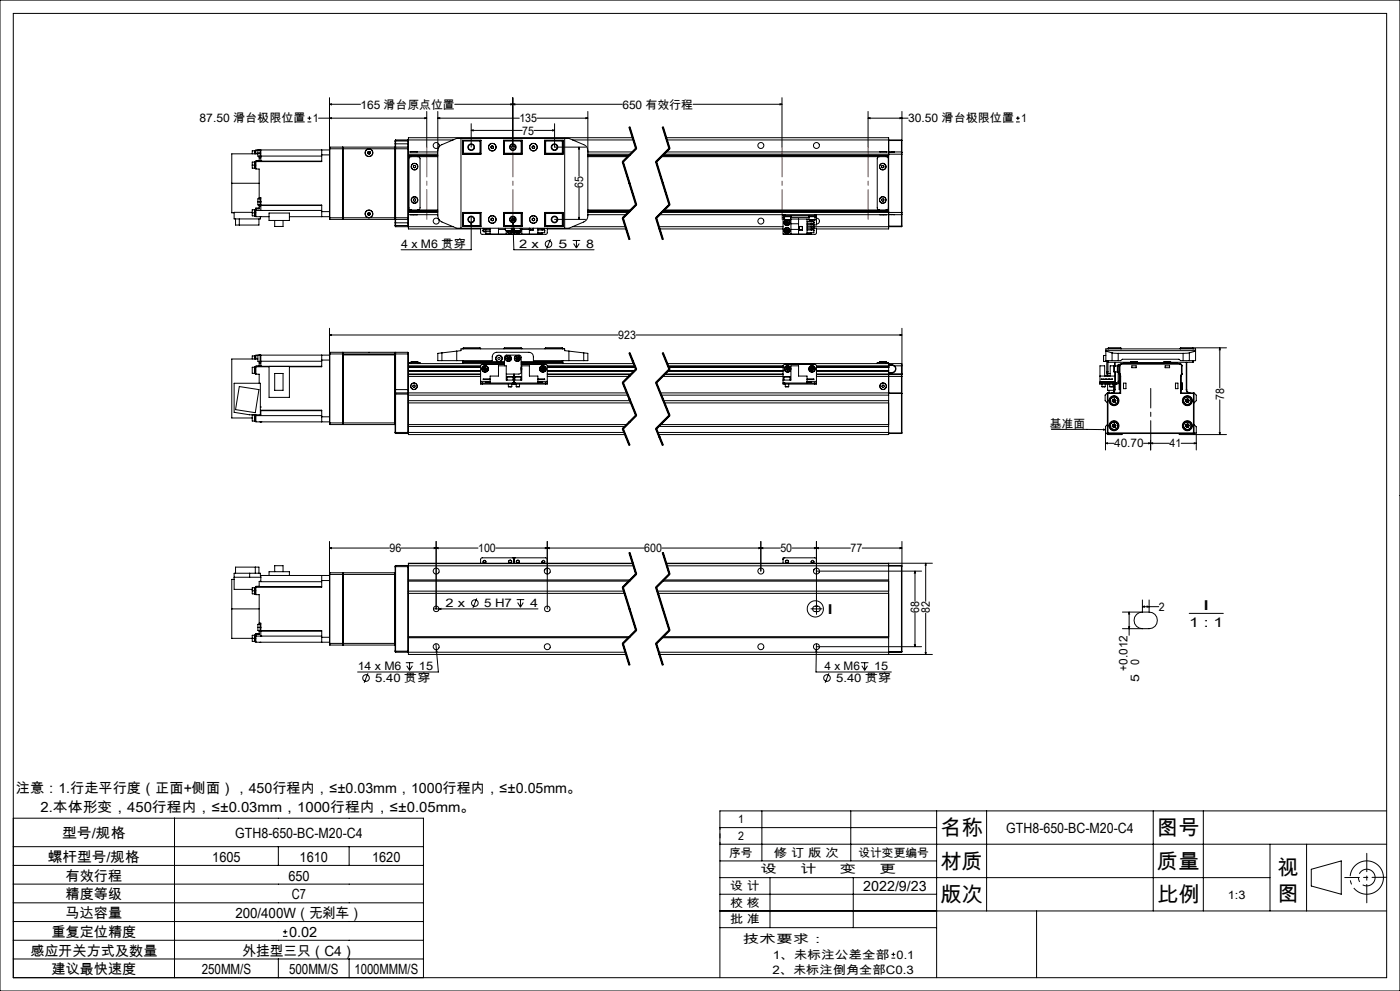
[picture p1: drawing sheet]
<svg xmlns="http://www.w3.org/2000/svg" width="420mm" height="297mm" viewBox="0 0 420 297" stroke-linecap="round" stroke-linejoin="round" font-family="sans-serif">
<g fill="none" stroke="#000" stroke-width=".3">
<path d="M0 0h420v297h-420zM4 4h412v289h-412zM92.3 36.5h1.1M92.3 35.4h1.1M92.8 34.9v1.1M95.6 35.4h32.4M98.8 31.3l.6-.2v.3zM98.8 35.4l.6-.1v.3zM98.8 29.3v36M98.8 31.3h9.4M127.4 35.3l.6 .1-.6 .2zM128 33.4v10.7"/>
<path d="M131.3 35.4l.6-.1v.3zM131.3 33.4v31.3l.4 1.1 .5 .5 4.8 2.1h33.7l5.1-2.3 .4-.7 .2-.7v-31.3M131.3 35.4h24.5M136.4 31.3h50.3M141.4 39.1l.6-.2v.3zM141.4 37.1v7M141.4 39.1h15.3M153.2 31.1l.6 .2-.6 .1zM153.8 31.3l.6-.2v.3zM153.8 29.3v14.8M160.2 39.1h6.2M161.1 35.4h15.3"/>
<path d="M165.8 38.9l.6 .2-.6 .1zM166.4 37.1v7h9.3M175.8 35.3l.6 .1-.6 .2zM188.7 38.1l2 6.5M188.8 38.1l2 6.4-4 4 4 12.8-4 4 2 6.5M189 38l1 3.2M198.7 38.1l2 6.5M198.8 38.1l2 6.4-4 4 4 12.8-4 4 2 6.5M199 38l2 6.4M207.9 31.3h26.7M234 31.1l.6 .2-.6 .1zM234.6 29.3v14.8"/>
<path d="M260.4 35.4l.6-.1v.3zM260.4 35.4h12M260.4 33.4v10.7M270 35.3l.6 .1-.6 .2zM270.6 33.4v12.3M304.8 36.5h1.1M304.8 35.4h1.1M305.4 34.9v1.1M69.5 54.9v8.9h.7M69.5 54.9h8.3M75.7 49.5v.9h.6M75.7 49.5h1.1"/>
<path d="M76.3 48.6h-.6v.9M76.3 45.1v1M76.6 48.5v2h.2M76.6 45.1v1M76.8 48.5h-.5v2h.3M76.8 45.1l-1.1 .1v.9M77.4 46.1h-7.9v8.8M77.4 45.9v.9h.6M77.4 45.9h.8M77.8 59.2h.4v1.3M77.8 59.2v.4M77.8 47.3v.9h-1"/>
<path d="M77.8 46.8v.5M77.8 44.9v.1M77.8 47.3h.4M78 59.6h-.6v.9M78 44.9v2h.2M78 45h-.6v.9M78.2 59.5h-.2v2h.2M78.2 48.3h.1M78.2 47.3v1M78.2 44.9v1.9M78.2 46.8v.5M78.2 46.8h18.3"/>
<path d="M96.5 46.4h2.3M96.5 44.9v1.5M96.5 46.4v2h-19.7M96.5 48.3h-19.7v2.4h1v8.5M98.8 44.9h-22v1.2M99 44.1v21.7M99 44.1l-.2 .5h23.7M99 44.1h3.8M102.8 44.1v21.7M102.8 44.1l.1 .1M102.9 44.2v.4M102.9 44.6v20.7"/>
<path d="M102.9 44.2h.1M102.9 44.6v-.5h15.6v.5M110.3 45.6l.1 .4M110.4 46l.4 .1M110.6 45.4l.4 .1M110.6 45.4l-.3 .2M111 45.5l.1 .4M111.1 45.9l-.3 .2M118.5 44.6v20.7M118.5 44.2h.1M118.5 44.3v.3M118.5 43.1v1.1"/>
<path d="M118.5 44.2v.1M118.5 42.3h4M118.5 43.1h4M118.7 44.1v21.7M118.7 41.9v2.2M118.7 44.1h3.6M118.7 41.9l-.2 1.2M118.7 41.9h3.6M118.7 44.1l-.2 .2M122.3 44.1v21.7M122.3 41.9v2.2M122.3 44.1l.2 .2"/>
<path d="M122.3 41.9l.2 .2M122.5 44.3v.3M122.5 44.6v20.7M122.5 47h8.8M122.5 46.6h8.8M122.5 45.5h8.8M122.5 41.9h13.4M122.5 46.2h8.8M123.2 45.5h.1M123.2 45.5h2M123.4 47l-.5 .1-.2 .4v14.9l.2 .4 .5 .1M124 49.7l.4-.1 .3 .2v.4l-.4 .1-.3-.2z"/>
<path d="M124.1 59.7l.4-.2 .2 .3-.1 .4-.4 .1-.2-.3zM125.3 47l.5 .1 .2 .4v14.9l-.2 .4-.5 .1M131.3 45.2l.4-1.1 .5-.6 4.8-2h33.7l4.8 2 .5 .6 .4 1.1M138.3 41.5v26.9M138.7 45.5h.2M138.7 42h5.6v4.2h-5.6zM138.9 42.3v3.9M138.9 42.3h5.1M139 42.1v4M139 42.1h5.3M139 46.1h5.3M139 42.1l-.1 .2"/>
<path d="M144 42.3l.2-.2v4l-.2-.2M144 45.9h-5.1l.1 .2M144 42.3v3.6M147.4 44.3l.3 .2M147.4 43.9v.4M147.7 43.7l.3 .2M147.7 43.7l-.3 .2M148 44.3l-.3 .2M148 43.9v.4M151.1 42h5.5v4.2h-5.5zM151.1 42.1h5.5M151.1 46.1h5.5"/>
<path d="M151.3 42.3v3.6M151.3 42.3l-.1-.2v4l.1-.2M151.3 45.9h5.1M151.3 42.3h5.1M156.4 42.3l.1-.2v4l-.1-.2M156.4 42.3v3.6M159.7 44.3l.3 .2M159.7 43.9v.4M160 43.7l.3 .2M160 43.7l-.3 .2M160.3 43.9l.1 .4M160.4 44.3l-.4 .2"/>
<path d="M163.4 42h5.5v4.2h-5.5zM163.4 42.1h5.3M163.4 46.1h5.3M163.7 42.3v3.6M163.7 42.3l-.2-.2v4l.2-.2M163.7 45.9h5.1l-.1 .2M163.7 42.3h5.1M168.7 42.1v4M168.7 42.1l.1 .2M168.8 42.3v3.9M168.8 45.5h.1M169.4 41.5v26.9"/>
<path d="M171.8 41.9h18.2M173.7 44.1l.1 .6h-.2zM173.7 44.1v8.7M173.7 56.3v9.5M176.4 47h12M176.4 46.6h12.3M176.4 45.5h13.4M176.4 46.2h12.7M176.4 46.6h12.4M186.7 48.6l4 12.8M187 48.4l4 12.9M189.8 41.3h-67.3v3"/>
<path d="M190 41.2l1 3.2zM190.7 44.4l-4 4M191 44.6l-4 4M196.7 48.6l4 12.8M197 48.4l4 12.9M198.4 47h68.2M198.7 46.6h67.9M198.8 46.6h67.8M199.1 46.2h71.3M199.8 41.3h66.8v4.9M199.8 45.5h67.8M200 41.9h70.4"/>
<path d="M200.7 44.4l-4 4M201 44.6l-4 4M263.8 47l-.5 .1-.1 .4v14.9l.1 .4 .5 .1M263.9 45.5h2M264.5 49.7l.4-.1 .3 .2-.1 .4-.3 .1-.3-.2zM264.6 59.7l.4-.1 .2 .3-.1 .4h-.4l-.3-.3zM265.8 47l.5 .1 .2 .4v14.9l-.2 .4-.5 .1M266.6 46.2v17.5M266.6 42.1h3.8M267.6 45.6h-1v.6M267.6 45.5h.7M267.6 45.5v.1"/>
<path d="M268.3 45.5l-.7 .1M268.3 45.5h2.1M270.4 46.2h.2M270.4 45.5v.7M270.4 45.5l.2 .2M270.4 41.9v.2M270.4 42.1v3.4M270.4 46.2v17.5M270.6 45.7v.5M270.6 46.2v17.5M70.7 65.6v1.8h7v-1.8M71.8 65.6v1.8"/>
<path d="M75.7 63.8v.9h.6M75.7 63.6h-5.5v2h7.9l.1-.7M75.7 63.8h1.1M76.3 62.9h-.6v.9M76.6 62.8v2M76.8 62.8h-.5v2h.5M76.8 63.1h19.7M77.4 60.5v.9h.6M77.4 60.5h.8M77.8 61.7v.9h-1M77.8 62.3h-1v2.6h3.9M77.8 61.4v.3"/>
<path d="M77.8 61.7h.4M78.2 60.5v1M78.2 61.5v.1M78.2 63.1h.1M78.2 61.7v1.4M78.2 60.5h.1M78.2 61.6v.1M78.2 61.5h18.3v1.9M78.2 61.6h18.3M80.7 63.8h6.1v2.3h-6.1zM82.4 66.1v1.8h2.5v-1.8M86.8 64.9h12"/>
<path d="M96.5 63.4v1.5M96.5 63.4h2.3M98.8 65.3l.2 .5M98.8 65.3h23.7M99 65.8h3.8M102.9 65.3v.4M102.9 65.7h.1M102.9 65.7l-.1 .1M102.9 65.3v.5h15.6v-.5M110.3 64.1l.2 .3M110.5 64.4h.3M110.5 63.7l.4 .1"/>
<path d="M110.5 63.7l-.2 .4M110.9 63.8l.2 .3M111.1 64.1l-.3 .3M118.5 65.7h.1M118.5 65.3v.3M118.5 65.7v1.1M118.5 65.6v.1M118.5 66.8l.2 1.1M118.5 67.5h4M118.5 65.6l.2 .2M118.5 66.8h4M118.7 65.8v2.1"/>
<path d="M118.7 65.8h3.6M118.7 67.9h3.6M122.3 65.8v2.1M122.5 65.3v.3M122.5 65.6v3h21.7M122.5 62.9h8.8M122.5 63.2h8.8M122.5 64.3h8.8M122.5 67.9h13.4M122.5 63.7h8.8M122.5 63.3h8.8M122.5 65.6l-.2 .2"/>
<path d="M122.5 67.8l-.2 .1M123.2 64.3v.1M125.2 64.3l-2 .1M138.7 64.3h.2M138.7 63.7h5.6v4.2h-5.6zM138.9 63.7v3.9M138.9 67.6h5.1M138.9 67.6l.1 .2M139 63.8v4M139 67.8h5.3M139 63.8h5.3M139 63.8l-.1 .1h5.1"/>
<path d="M141.4 66.6l.1 .6h-.3zM141.4 64.9v10h-21.1M144 63.9l.2-.1v4l-.2-.2M144 63.9v3.7M144.2 68.4v1.4l.4 .4h19.2l.4-.4v-1.4M145 68.9a.41 .41 0 0 1 .3-.3 .41 .41 0 0 1 .4 .3M145 68.4v.2h2M145 68.9v.5h2M145 68.9h2M145 69v.2M145.1 69.4h.5M145.8 68.6v.3"/>
<path d="M145.8 69.4v.7h1.2M147 68.4v1.8M147.4 66l.3 .1M147.4 65.6v.4M147.7 65.4l.3 .2M147.7 65.4l-.3 .2M148 66l-.3 .1M148 65.6v.4M149.5 68.4v1.8M149.5 68.8h2.1M151.1 63.7h5.5v4.2h-5.5zM151.1 67.8h5.5"/>
<path d="M151.1 63.8h5.5M151.3 63.9v3.7M151.3 67.8v.1M151.3 63.9l-.1-.1v4l.1-.2M151.3 63.9h5.1M151.3 67.6h5.1M151.6 69.1h.1M151.6 69.1h1.8M151.6 68.4v.7M151.9 69.1v1.1M152 67.8v.1M152.1 69.1a.9 .9 0 0 0 1.3 .8 .9 .9 0 0 0 .2-1.5 .88 .88 0 0 1-.2 1.4 .88 .88 0 0 1-1.2-.7"/>
<path d="M152.6 69.1v.3M152.6 69.4l.5 .2M152.6 69.4l.4-.3 .1 .5M153.1 69.1l.4 .1M153.4 69.1h-1.7M153.4 68.4v.7M153.4 68.9l.1 .3M153.5 65.9h.2zM153.5 69.2l-.4 .4M153.6 66.1l-.1-.1 .2 .2M153.7 65.6h.5M153.7 65.4v.5"/>
<path d="M153.8 64.9l.1 1.7M153.9 66.6l.2 .6h-.4zM153.9 66.6l.3 8.3h24M154 70.2h-.3M154.2 65.5v.5M154.2 68.4v1.8M154.3 69.1h.1M154.3 69.1h1.8M154.3 68.4v.7M154.4 70.2h.3M154.4 69.1l.2 .5M154.5 69.1l.2 .5"/>
<path d="M154.9 69.1v.3M154.9 69.4l.5 .2M155.3 69.1l-.4 .3M155.7 67.8v.1M155.8 69.1v.2M155.8 69.3l-.4 .3M155.8 69.3l-.4-.2v.5M156.1 69.1h.1M156.1 68.5a.91 .91 0 0 1-.2 1.3 .91 .91 0 0 1-1.3-.2M156.1 68.6a.88 .88 0 0 1-.3 1.2 .88 .88 0 0 1-1.1-.2M156.1 68.4v.7M156.4 63.9l.1-.1v4.1"/>
<path d="M156.4 63.9v3.7M156.4 67.8v.1M156.4 67.6l.1 .2M156.5 68.4v1.8M156.5 68.8h2.3M158.8 68.4v1.8M159 68.4l-.1 .5h1.1l-.1-.5M159.7 66l.3 .1M159.7 65.6v.4M160 65.4l.3 .2M160 65.4l-.3 .2M160.3 65.6l.1 .4"/>
<path d="M160.4 66l-.4 .1M161.4 68.4v1.8M161.4 68.9h2M162.6 68.6v.3a.41 .41 0 0 1 .4-.3 .41 .41 0 0 1 .4 .3M162.6 69.7v.4h-1.2M163.4 69v.2M163.4 63.7h5.5v4.2h-5.5zM163.4 68.4v.2h-2M163.4 68.9v.8h-2M163.4 67.8h5.3M163.4 63.8h5.3M163.7 63.9v3.7"/>
<path d="M163.7 63.9l-.2-.1v4l.2-.2M163.7 67.6h5.1M164.2 68.6h23.6M165.1 71.7l-1.1 2.8M166.4 65.8h9.3M168.7 63.8v4M168.7 63.8l.1 .1h-5.1M168.8 63.7v3.9M168.8 64.3h.1M168.8 67.6l-.1 .2M171.8 72.1h2.3M171.8 67.9h15.8"/>
<path d="M172.1 73l.8 1.3M172.9 72.1v2.2M173.6 65.2h.2l-.1 .6zM173.8 73l-.9 1.3M176.4 62.9h12.8M176.4 63.2h12.5M176.4 64.3h11.5M176.4 63.7h12.1M176.4 63.3h12.5M186.7 65.4l2 6.4M187 65.3l2 6.4M190.7 61.2l-4 4"/>
<path d="M191 61.5l-4 4M196.7 65.4l2 6.4M197 65.3l2 6.4M197.6 67.9h37.3M197.8 64.3h37.6M197.8 68.6h37.1M198.5 63.7h71.9M198.9 63.3h67.7M198.9 63.2h67.7M199.2 62.9h67.4M200.7 61.2l-4 4M201 61.5l-4 4"/>
<path d="M234.9 64.7h.5M234.9 64.7v.5M234.9 65.2v5h9.6l.4-.4v-1.4h-.7M234.9 64.3v.4M234.9 65.6h.5M234.9 65.2h.5M235.2 70.2h.2M235.3 64.7v.2h2v-.2M235.4 65.9h1.7M235.4 65.9h1.8M235.4 64.9v1M235.4 64.3v.4"/>
<path d="M235.4 64.3h9M235.4 64.7h9M235.6 66.8l.3 .4M235.7 68.9v.5M235.7 68.9l.4 .2M235.7 65.9l-.5 .9M235.7 69.4l.4 .2M235.8 66.3l-.2 .5M235.8 66.3l.3 .4M235.9 67.2h.5M236 68.6l-.3 .3M236 68.6l.5 .2"/>
<path d="M236 68.6l.1 .5M236.1 69.1l-.4 .3M236.1 69.1v.5M236.1 69.1l.4 .2M236.1 66.7l-.5 .1M236.1 66.7l-.2 .5M236.1 66.7l.3 .5M236.3 66.3h-.5M236.3 66.3l.3 .4M236.3 66.3l-.2 .4M236.4 65.9a.87 .87 0 0 1 .2 1.5 .87 .87 0 0 1-1.4-.6M236.5 65.9a.9 .9 0 0 1 .1 1.6 .9 .9 0 0 1-1.4-.7"/>
<path d="M236.5 68.8v.5M236.5 68.8l-.4 .3M236.5 69.3l-.4 .3M236.6 66.7l-.2 .5M236.6 66.7h-.5M237.1 65.9h.1M237.2 65.6h4.9v4.6M237.2 64.9v1M237.2 65.2h5.5M237.3 65.6v4.6M237.3 67.1h2.3M237.3 68.8h2.3"/>
<path d="M239.6 65.6v4.6M239.7 67.9h1v1h-1zM240.7 67.9v1M242.1 66.4h2.1v.5M242.1 67.2h2.1v.5h-2.1M242.1 68.1h2.1v.5h-2.1M242.1 68.9h2.1M242.1 66.9h2.1M242.1 65.7h.6M242.6 64.7v.2h2v-.2M242.7 65.9h1.8M242.7 64.9v1"/>
<path d="M243.3 68.6l.1 .3a.41 .41 0 0 1 .4-.3 .41 .41 0 0 1 .4 .3M243.3 65.9v.5M243.3 67.7v.4M243.3 69.7v.4h-1.2M243.3 67.9h27.1M243.6 66.4h.4M244.2 66.9l-.4 .3-.4-.3-.1 .3M244.2 66.6v.2M244.2 69v.2M244.2 68.9v.8h-2.1M244.2 66.7v.1M244.4 64.3h.5"/>
<path d="M244.4 64.7h.5M244.4 64.3v.4M244.5 65.9h.1M244.5 64.9v1M244.5 65.2h.4M244.9 65.4a.9 .9 0 0 1 .9 .9 .9 .9 0 0 1-.9 .9M244.9 64.7v.5M244.9 64.3v.4M244.9 65.2v2.2h-.7M244.9 64.3h22.7M263.9 64.3h2M266.6 63.7v4.9h-21.7"/>
<path d="M266.6 63.7v.6h1M266.6 67.8h3.8M267.6 64.3h.7M267.6 64.3h.1M268.3 64.3h2.1M270.4 63.7h.2M270.4 63.7v.6M270.4 67.8h.2M270.4 67.8v.1M270.4 64.3v3.5M270.6 63.7v.5M270.6 64.2l-.2 .1"/>
<path d="M270.6 67.8l-.2 .1M270.6 64.2v3.6M98.8 98.4v28.3M270.6 98.4v13.6M71.8 115.8l5.9 1-1.1 6.9-5.9-.9zM76.3 110.1h-.6v1.8h.6M76.3 106.7h-.6v.9M76.6 110v2M76.6 106.6v1M76.8 109.9h3.9M76.8 110h-.5v2h.5M76.8 106.6h-.5v1"/>
<path d="M77.4 107.6h-7.9v17.7h6.2M77.8 108.8v.9h-1M77.8 108.3v.5M77.8 106.4v.1M77.8 108.8h.4M78 106.4v2h.2M78 106.5h-.6v1.8h.6M78.2 109.8h.1M78.2 108.8v1M78.2 106.4v1.9M78.2 108.3v.5M78.2 108.3h18.3"/>
<path d="M80.7 109.8v9.3h6.1v-9.3M82.4 111.9h2.5v5.1h-2.5zM96.5 106.4v1.5M96.5 107.9v2h-9.7M96.5 109.8h-19.7v2.3h1v2.8M96.5 107.9h2.3M98.8 100.4l.6-.1v.2zM98.8 100.4h86.7M98.8 106.4h-22v1.2M99 105.6v21.6M99 105.6l-.2 .5h23.7M99 105.6h3.8"/>
<path d="M102.8 105.6v21.6M102.8 105.6l.1 .5M102.9 106.1v21.1M102.9 106.1v-.5h15.6v.5M102.9 106.3h15.6M118.5 106.1v11.8M118.5 117.9l.2 12M118.5 118.2h4M118.5 116.8h4M118.7 105.6v12.2M118.7 105.6l-.2 .5M118.7 117.8h3.6"/>
<path d="M118.7 105.6h3.6M118.7 117.8v12.1M118.7 117.8l-.2 .1M122.3 105.6v12.2M122.3 105.6l.2 .5M122.3 117.8v12.1M122.3 117.8l.2 .1M122.5 116.8v1M122.5 117.8v12.4h65M122.5 118.4h65.8M122.5 117.8h65.6M122.5 109h28.8"/>
<path d="M122.5 110h21.7M122.5 111.2h21.7M122.5 110.1h21.7M122.5 111.1h21.7M122.5 109.6h21.7M122.5 112.1h21.7M122.5 112.3h21.7M122.5 112.8h21.7M122.5 109.9h21.7M122.5 106.1v10.7M123.4 108.4h1.9M123.4 108.7h-.7v.3"/>
<path d="M123.4 108.7h1.9M123.4 108.4v.6M123.9 115.5l.4-.1 .3 .3-.1 .3-.4 .1-.3-.3zM125.3 108.7h.7v.3M125.3 108.4v.6M132.6 108.1h15.1v-1.2a1.39 1.39 0 0 1 1.3-1.3h9.7a1.33 1.33 0 0 1 1.3 1.3v1.2h15.1M132.6 105.8l-1.3 .1v2.2h1.3M132.6 105.8v2.3M137 105.2v2.9M137 105.2l1.3-.1v-.5h31.1v.5l1.3 .1M137 105.2l-4.4 .6M138.9 104.4h5.3"/>
<path d="M138.9 104.4v.2M138.9 108.1v.9M139 104.2h5l.2 .2M139 108.4l-.1 .2h12.4M139 104.2v.4M139 108.1v.3M139 108.4h12.3M139 104.2l-.1 .2M144.2 114.8v.3h.5M144.2 114.8h.5M144.2 114.3v.5M144.2 114.3h2.8"/>
<path d="M144.2 104.4v.2M144.7 114.8h9M144.7 115.1h9M144.7 114.8v.3M145 110.7l.4 .4M145.2 110.2l-.2 .5M145.2 110.2l.3 .4M145.5 110.6l-.1 .5M145.5 110.6l.4 .3M145.7 110.1l-.5 .1M145.7 110.1l.3 .4M145.7 110.1l-.2 .5"/>
<path d="M145.9 110.9l-.5 .2M146 110.5l-.1 .4M146 110.5l-1 .2M147 114.8v-2.1h2.5v-3.1h2.4v4.3h4.6v-4.3h2.3v3.1h2.6v2.1M147 114.4h-1.2v.2h1.2M147 113.6h-2l2 .1M151.2 104.4l.1-.2h5.1l.1 .2M151.2 104.4h5.3M151.2 104.4v.2M151.3 109.2l-7 .2-.1 4.9M151.3 109.6v-2.5l.5-.6 4-.1 .4 .3 .2 4.8-.2 .4-.5 .2h-3.8M152 107.5l.3 .4"/>
<path d="M152.1 113h1.8M152.1 113v.9M152.3 107h.5M152.3 107l-.3 .5M152.3 107l.2 .4M152.5 115.9h1M152.5 115.1v.8M152.5 107.4h.5M152.5 107.4l-.2 .5M152.5 107.4l.3 .4M152.5 107.4l-.5 .1M152.8 107l.2 .4"/>
<path d="M152.8 107l-.3 .4M152.8 107.8l-.5 .1M153 107.4l-.2 .4M153.5 115.1v.8M153.7 114.8h1M153.7 115.1h.5M153.7 114.8v.3M153.9 112.9l-1.8 .1M153.9 113h.1M153.9 113v.9M154.2 115.1h.5M154.2 112.1v3"/>
<path d="M154.4 113h.2M154.4 113v.9M154.7 112.9l-.3 .1M154.7 112.9h1.5M154.7 114.8h9M154.7 115.1h9M154.7 114.8v.3M154.7 107.5l.2 .4M154.9 115.9h1M154.9 115.1v.8M154.9 107h.5M154.9 107l-.2 .5"/>
<path d="M154.9 107l.6 .8M155.2 107.4l-.3 .5M155.2 107.4h.5M155.2 107.4l-.5 .1M155.4 107l.3 .4M155.4 107l-.2 .4M155.5 107.8l-.6 .1M155.7 107.4l-.2 .4M155.9 115.1v.8M156.2 113h.1M156.2 113v.9M156.4 110l.1 .5-.1 .6"/>
<path d="M156.4 109.2l7.6 .2 .2 4.9M156.4 110.2v.7M156.4 110.3v.5M156.4 109h33.7M156.4 108.4h12.3M156.5 104.4v.2M161.4 114.4h1.2v.2h-1.2M161.4 113.6h2l-2 .1M161.4 114.3h2.8M162.4 110.3l.1 .5M162.4 110.3l.4 .3M162.5 110.8l.4 .3"/>
<path d="M162.8 110.1l-.4 .2M162.8 110.1l.5 .2M162.8 110.1l.1 1M162.8 110.6l-.3 .2M162.8 110.6l.5 .2M163.3 110.3v.5M163.3 110.3l-.5 .3M163.3 110.8l-.4 .3M163.5 104.4h5.3M163.5 104.4v.2M163.7 114.8h.5M163.7 114.8v.3"/>
<path d="M164.2 114.8v.3h-.5M164.2 114.3v.5M164.2 110h26.3M164.2 111.2h26.2M164.2 110.1h26.4M164.2 111.1h26.3M164.2 109.6h26.2M164.2 112.1h25.2M164.2 112.3h25.1M164.2 112.8h24.5M164.2 109.9h26.3M164.2 111.2h26.1"/>
<path d="M168.7 104.2h-5l-.2 .2M168.7 108.4l.1 .2h-12.4M168.7 104.2v.4M168.7 108.1v.3M168.7 104.2l.1 .2M168.8 104.4v.2M168.8 108.1v.9M170.7 105.2v2.9M170.7 105.2l4.4 .6M175.1 105.8l1.3 .1v2.2h-1.3M175.1 105.8v2.3M186.7 114.7l4 9.9"/>
<path d="M187 114.6l4 9.8M188.7 105.8l2 4.9M188.8 105.8l2 4.9-4 4 4 9.8-4 4 2 4.9M189 105.7l1 2.5M190 108.2l1 2.4zM190.7 110.6l-4 4M190.8 100.4h79.8M191 110.8l-4 4M196.7 114.7l4 9.9M197 114.6l4 9.8M198.1 117.8h72.3M198.3 118.4h68.3"/>
<path d="M198.7 105.8l2 4.9M198.7 112.8h36.2M198.8 105.8l2 4.9-4 4 4 9.8-4 4 2 4.9M199 105.7l2 4.9M199.2 112.3h35.7M199.5 112.1h35.4M200.1 109h70.3M200.3 111.2h34.6M200.4 111.2h34.5M200.4 109.6h34.6M200.4 111.1h34.5M200.5 109.9h34.4"/>
<path d="M200.5 110h34.4M200.6 110.1h34.3M200.7 110.6l-4 4M201 110.8l-4 4M234.9 114.8h.5M234.9 113.9h2.4v-4.3h2.3v3.1h2.5v2.1M235.2 112.9h.1M235.2 113h.1M235.2 113v.9M235.2 112.9h.2M235.3 113h1.7M235.4 112.9l1.6 .1"/>
<path d="M235.4 114.8v.3M235.4 114.8h9M235.4 115.1h9M235.6 115.9h1M235.6 115.1v.8M235.8 110.8l.4 .3M235.9 110.3l-.1 .5M235.9 110.3l.4 .3M236.3 110.6l-.1 .5M236.3 110.6l.4 .2M236.3 110.1l-.4 .2M236.3 110.1l.4 .2"/>
<path d="M236.3 110.1v.5M236.6 115.1v.8M236.7 110.8l-.5 .3M236.7 110.3v.5M236.7 110.3l-.9 .5M237 113v.9M242.1 114.4h1.2v.2h-1.2M242.1 113.6h2.1l-2.1 .1M242.1 114.3h2.8M243.1 110.3l.1 .5M243.1 110.3l1 .5M243.2 110.8l.4 .3"/>
<path d="M243.6 110.1l-.5 .2M243.6 110.1l.4 .2M243.6 110.1v1M244 110.3l.1 .5M244 110.3l-.8 .5M244.1 110.8l-.5 .3M244.4 114.8h.5M244.4 114.8v.3M244.9 109.9l21.7 .1M244.9 111.2h21.7h-21.7M244.9 114.3v-4.7l-.3-.3-9.2-.1-.5 .5v5.4h.5M244.9 114.8v.3h-.5"/>
<path d="M244.9 114.3v.5M244.9 110h21.7M244.9 110.1h21.7M244.9 111.1h21.7M244.9 109.6h21.7M244.9 112.3h25.5M244.9 112.8h25.5M263.8 108.4h2M263.8 108.7h-.6v.3M263.8 108.4v.6M263.8 108.7h2M263.9 108.7h1.9"/>
<path d="M264.8 115.4h.3l.2 .4-.2 .3h-.4l-.2-.4zM265.8 108.7h.7v.3M265.8 108.4v.6M266.6 109.6v20.6h-69.1M266.6 110h.1M266.6 117.9h3.8M266.6 111.8h1M266.6 111.7h1M266.6 109.5h1M267.6 109.3h-1v-.3v.6M267.6 109.5l.7 .2M267.6 109.3l.7 .3"/>
<path d="M267.6 109.3v.2M267.6 111.7v.1M268.3 109.7a1.09 1.09 0 0 1 .3 1.2 1.09 1.09 0 0 1-1 .8M268.3 109.6a1.19 1.19 0 0 1 .4 1.4 1.19 1.19 0 0 1-1.1 .8M268.3 109.6h2.1M268.3 109.6v.1M270 100.3l.6 .1-.6 .1zM270.4 117.8v.1M270.4 109v.6M270.4 112h.2M270.4 112v.3M270.4 112.8h.2"/>
<path d="M270.4 112.3v.5M270.4 109.6v2.4M270.4 112.8v5M270.4 117.9v11.8M270.4 112l-25.5 .1M270.6 112.1l-.2 .2M270.6 112v.1M270.6 112.1v.7M270.6 112.8v16.9M330 112.7h4.5M330.1 114.4h4.3v.2h-4.3zM330.4 113.6l.8 .1z"/>
<path d="M330.4 114.8h-.5v.3h.5M330.4 114.8h4.6M330.4 115.1h1.4M330.4 114.8v.3M330.6 115.9h1M330.6 115.1v.8M331 108.3h.1M331.1 106.5l-.1 1.8M331.1 106.5v1.8M331.1 108.3h.9M331.1 106.5h.7M331.6 113.6l.5 .1z"/>
<path d="M331.6 115.1v.8M331.8 115.1h.9M331.8 114.8v.3M331.8 105.1h26.9M331.8 105.2l1.8 .6M332 111.4v.7h.4v-.7M332 111.4h.4M332 108.1v3.3M332.2 117.9l.1-.1 .1 .1M332.2 117.9h.2M332.2 117.9v11.8M332.3 115.1v1.9h1.8"/>
<path d="M332.3 112.1v.5M332.4 117.9h3.8M332.4 111.9h.7M332.4 104.4h4M332.4 104.4v.2M332.4 108.1v3.3M332.4 117.9v11.8M332.4 108.4l.1 .2M332.4 113.6l.5 .1zM332.5 104.2h3.7M332.5 108.6h6.7M332.5 104.2v.4"/>
<path d="M332.5 108.1v.5M332.5 104.2l-.1 .2M332.7 117v.8M332.7 115.1h2.3M332.7 114.8v.3M332.9 115.9h1M332.9 115.1v.8M333.3 113.6l.5 .1zM333.6 105.8l1.9 .1M333.6 108.1h1.9M333.6 108.1h-1.8v-3.5h26.9v3.5h-1.9M333.6 105.8v2.3"/>
<path d="M333.8 119.7l-.1 .5M333.8 119.7l.4 .4M333.9 115.1v.8M334.1 115.1v2.4M334.2 109.7h.1M334.2 111.4v.1M334.2 109.7v1.7M334.2 111.5h1M334.4 116.8a.96 .96 0 0 1-1 1M334.4 116.8h.1M334.4 119.6l.4 .4M334.4 119.6l-.6 .1"/>
<path d="M334.4 119.6l-.2 .5M334.4 108.6v1M334.4 115.1v1.7M334.5 109.6v.1M334.5 111.5v3.3M334.5 116.8l-.5 1M334.5 108.6v1.1M334.5 115.1v1.7M334.8 120l-.2 .5M334.8 120l-.6 .1M335 114.8v.3M335.2 109.7l-2.1-.1v3h-1.7v-3h-1.4v5.2"/>
<path d="M335.5 109.6h-.3v1.9h.3M335.5 114.3l-.5 .5M335.5 114.3h.3M335.5 108.1h.7l.5-.4h17l.5 .4h.7M335.5 109.7h.3M335.5 105.9v2.2M335.5 109.7v4.6M335.5 105.9h19.4M335.8 114.8v2M335.8 114.8h.1M335.8 112.1l.1 .2M335.8 114.3a.79 .79 0 0 1-.8 .8"/>
<path d="M335.8 109.6v-.4h-.3v.5M335.8 112l.1 .3M335.8 112h.2M335.8 109.6h.2M335.8 116.8h.2M335.8 114.8h.2M335.8 109.6v4.7M335.9 112.3l.1 .5M336 114.8h.1M336 112v.1M336 112.1l.2 .7M336 112.1l-.1 .2"/>
<path d="M336 114.8v2M336 109.6v2.4M336 116.7v.1M336 112.8h.2M336 117.8l.2 .1M336 117.8h-3.8l-.7 .6v1.7l.7 .7M336 112.8v5M336.2 104.2v.4M336.2 112.8v5.1M336.2 104.2l.2 .2M336.4 104.4v.2M336.5 109v.1"/>
<path d="M336.5 109.1l-.5 .5M336.5 109l-.5 .1-.2 .5M336.5 109h17.4M336.5 109.1h17.4M337 114.8h.8v1.7h-.8zM337.9 108.7h-.7v.3M337.9 108.7h14.6M337.9 108.7v.3M339.2 108.6l.1 .1M339.2 108.4h2M339.2 108.6h2M339.2 108.4v.3"/>
<path d="M339.5 109.6h1.4v.6h-1.4zM341.2 108.6v.1M341.2 108.4v.2M349.2 108.6l.1 .1M349.2 108.4h2M349.2 108.6h2M349.2 108.4v.2M349.5 109.6h1.4v.6h-1.4zM351.2 108.6v.1M351.2 108.6h6.7M351.2 108.4v.3M352.5 108.7h.7v.3"/>
<path d="M352.5 108.7v.3M352.6 114.8h.8v1.7h-.8zM353.9 109.1l.5 .5M353.9 109v.1M353.9 109l.6 .3 .1 .3M354 104.4h4M354 104.4v.2M354.2 112.8h.2M354.2 117.9h3.8M354.2 104.2v.4M354.2 112.8v5.1M354.2 104.2l-.2 .2"/>
<path d="M354.4 116.7v.1M354.4 117.8l-.2 .1M354.4 117.8h3.8l.7 .6v1.7l-.7 .7M354.4 112.8v5M354.4 112.1l.1 .2M354.4 112.1l-.2 .7M354.4 114.8h.1M354.4 112v.1M354.4 112h.2M354.4 109.6h.2M354.4 114.8v2M354.4 116.8h.2"/>
<path d="M354.4 114.8h.2M354.4 109.6v2.4M354.5 112.3l-.1 .5M354.6 114.8v2M354.6 112.1l-.1 .2M354.6 112l-.1 .3M354.6 109.6v2.5M354.9 108.1h1.9M354.9 105.9v2.2M355.8 119.7l-.2 .5M355.8 119.7l.8 .8M355.9 116.8l.2 .6 .3 .4"/>
<path d="M355.9 116.8h.1M355.9 108.6v8.2M356 116.8a1.02 1.02 0 0 0 1 1M356 108.6v8.2M356.4 119.6l.4 .4M356.4 119.6l-.6 .1M356.4 119.6l-.2 .5M356.8 120l-.2 .5M356.8 120l-.6 .1M356.8 105.8l-1.9 .1M356.8 105.8v2.3M357.9 108.1v.5"/>
<path d="M358 117.9h.2M358 117.9v-.1l.2 .1M358 104.4l-.1-.2v.4M358 104.4v.2M358 108.1l-.1 .5M358 117.9v11.8M358.2 117.9v11.8M358.7 105.2l-1.9 .6M365.9 104.2v12.1M365.9 119.8v10.4M365.9 104.2l.2 .6h-.3zM367.9 104.2h-13.7"/>
<path d="M75.7 125.3v.9h.6M75.7 124.4v.9M76.3 124.3v2h.5M76.6 124.3v2M76.8 124.6v1.8h22M76.8 124.3v.3M76.8 124.6h19.7M78 126.4h.1M78.1 124.3v-9.4h-7.9v8.7l4.7 .7h3.3v-1.4h18.3v2M78.1 121.8v.3M78.2 126.4h.1M78.2 123.1h18.3"/>
<path d="M96.5 124.9v1.5M96.5 124.9h2.3M98.8 126.7l.2 .5M98.8 126.7h19.7M99 127.2h3.8M102.9 127.2h.1M102.9 127.2h-.1M102.9 127.2v-20.9l15.6 .1-.1 20.8M102.9 127.2h15.5M118.5 129.5h4M118.5 127.2h-.1M118.7 129.9h3.6"/>
<path d="M122.5 129.7l-.2 .2M122.5 120.1h66.5M122.5 120.8h66.8M122.5 129.6h64.8M122.5 127.2h65.6M122.5 127.8h65M186.7 128.6l2 4.9M187 128.4l2 4.9M190.7 124.4l-4 4M191 124.6l-4 4M196.7 128.6l2 4.9M197 128.4l2 4.9"/>
<path d="M197.3 129.6h69.3M197.5 127.8h69.1M198.1 127.2h68.5M199 120.1h67.6M199.3 120.8h67.3M200.7 124.4l-4 4M201 124.6l-4 4M266.6 129.7h3.8M266.6 129.9h3.8M270.4 129.7v.2M270.4 129.7h.2M270.6 129.7l-.2 .2"/>
<path d="M315.4 128.7l16.2 .1M331 128.6l.6 .2-.6 .1zM331.6 132.9l.6-.2v.3zM331.6 132.9h2.6M331.6 129.6l.7 .6h4.3l.3-.3M332.2 129.7h.2M332.2 129.7l.2 .2M332.2 127.2l-.6 .6v7.1M332.4 129.7v.2M332.4 129.7h25.6M332.4 129.9h25.6M333.7 120.2l.3 .4"/>
<path d="M333.7 127.7l.3 .5M333.8 127.2l-.1 .5M333.8 127.2l.4 .4M334.2 120.1l.4 .4M334.2 120.1l-.5 .1M334.2 120.1l-.2 .5M334.2 127.6l.4 .4M334.2 127.6l-.5 .1M334.2 127.6l-.2 .6M334.4 127l.4 .5M334.4 127l-.6 .2M334.4 127l-.2 .6"/>
<path d="M334.6 120.5l-.6 .1M334.6 128l-.6 .2M334.8 127.5l-.2 .5M334.8 127.5l-.6 .1M343.1 132.9h7.7M344.6 132.7l.6 .2-.6 .1zM345.2 132.9l.6-.2v.3zM345.2 132v2.9M353.6 129.9l.3 .3h14M354.4 132.9h4.5M355.6 127.7l.4 .5M355.6 120.2l.4 .4"/>
<path d="M355.8 127.2l-.2 .5M355.8 127.2l.8 .8M356.2 120.1l-.2 .5M356.2 120.1l-.6 .1M356.4 127l.4 .5M356.4 127l-.6 .2M356.4 127l-.4 1.2M356.6 128l-.6 .2M356.6 120.5l-.6 .1M356.8 127.5l-.2 .5M356.8 127.5l-1.2 .2M358 129.7h.2"/>
<path d="M358 129.7v.2M358.2 129.7l-.2 .2M358.2 127.2l.7 .7v7M358.3 132.7l.6 .2-.6 .1zM358.9 129.6l-.7 .6M365.8 129.6h.3l-.2 .6zM70.2 173.6h-.7v8.9M70.2 173h8M70.7 171.8v-1.8h7v1.8M74.9 171.8v1.2M75.7 177.1v.9h.6M75.7 177.1h1.1"/>
<path d="M76.3 176.1h-.6v1M76.6 176.1h-.3v1.9h.5M76.6 170v1.8M76.8 176h-.2v2M76.8 176v2.2h1v8.6M78.2 174.3l-.4-.1v1.5h-1M78.2 172.5v1.8M78.2 174.3h18.3M80.7 172.5v-1.2h6.1v1.2M82.4 171.3v-1.8h2.5v1.8M96.5 175.8l-19.7 .2M96.5 172.5v1.5"/>
<path d="M96.5 174v2h-19.7M96.5 174h2.3M98.8 164.2l.6-.1v.3zM98.8 162.3v30.5M98.8 164.2h18M98.8 172.5h-20.7v-.7h-7.9v4.8h5.5M99 171.7v21.6M99 171.7l-.2 .5h19.7M99 171.7h3.8M102.8 171.7v21.6M102.8 171.7l.1 .1M102.9 171.8v21.4"/>
<path d="M102.9 171.8v.4M102.9 172.2v20.6M118.5 171.7h-15.6M118.5 171.8v21.4M118.5 169.9h4M118.7 169.5v26M118.7 169.5h3.6M120.4 164.2h23M122.3 169.5v26M122.3 169.5l.2 .1M122.5 177.8h64.9M122.5 173.8h66.6"/>
<path d="M122.5 174.2h66.2M122.5 169.6h67.5M122.5 168.9h67.3M122.5 177.2h64.6M130.2 164.1l.6 .1-.6 .2zM130.8 164.2l.6-.1v.3zM130.8 162.3v20.2M143 179.3l-1.1 2.9M145 168.2v.2l.7 .1M145.1 168h.5M145.8 168.2v.2M152.9 168.8a.5 .5 0 0 1-.3-.8 .5 .5 0 0 1 .8 0 .5 .5 0 0 1-.2 .8"/>
<path d="M154 167.2h.4M154.2 167.2v1.6M155 179.7h2.3M155.2 168.8a.5 .5 0 0 1-.2-.8 .5 .5 0 0 1 .8 0 .5 .5 0 0 1-.3 .8M156.1 179.7v2.3M162.6 168.2v.2l.8 .1v-.3M163.4 170.7v.1M163.4 170.6l-.1 .4M163.6 164.1l.6 .1-.6 .2zM164.2 164.2l.6-.1v.3zM164.2 162.3v20.2M164.2 167.7l-.4-.5h-9.2l-.4 .5-.4-.5h-9.2l-.4 .4v1.2"/>
<path d="M186.7 176.1l4 12.8M187 176l4 12.8M188.7 165.7l2 6.4M188.8 165.6l2 6.4-4 4 4 12.9-4 4 2 6.4M189 165.6l1 3.2M189.8 168.8h-67.3v27.3h65.3M190 168.8l1 3.2zM190.7 171.9l-4 4M191 172.2l-4 4M193.3 164.2h-44.6M196.7 176.1l4 12.8M197 176l4 12.8"/>
<path d="M197.2 177.2h69.4M197.4 177.8h69.2M198.6 164.2h35.5M198.7 165.7l2 6.4M198.7 174.2h67.9M198.8 165.6l2 6.4-4 4 4 12.9-4 4 2 6.4M199 165.6l2 6.4M199.1 173.8h67.5M199.8 168.9h66.8M200.1 169.6h66.5M200.7 171.9l-4 4M201 172.2l-4 4"/>
<path d="M227.6 164.1l.6 .1-.6 .2zM228.2 164.2l.6-.1v.3zM228.2 162.3v8.9M234.9 167.7l.4-.5h9.2l.4 .5M235.2 167.2h-.3v1.6M235.9 168.8a.5 .5 0 0 1-.2-.8 .5 .5 0 0 1 .8 0 .5 .5 0 0 1-.2 .8M243.3 168.2v.2l.9 .1v-.3M244.2 170.7v.1M244.2 170.6l-.1 .4M244.3 164.1l.6 .1-.6 .2zM244.9 171.2h31.6M244.9 164.2l.6-.1v.3z"/>
<path d="M244.9 162.3v18.5M255.1 164.2h-17.5M258.7 164.2h11.9M266.6 168.8v27.3M266.6 169.6h3.8M266.6 169.5h3.8M270 164.1l.6 .1-.6 .2zM270.4 169.5v.1M270.4 169.6v25.7M270.6 162.3v33M274.5 171.2v9M274.5 171.2l.1 .6h-.3z"/>
<path d="M277.7 168.8l.1 .6h-.2zM277.7 168.8v11.4M279.7 168.8h-79.9M342.7 179.8v3.6a2.49 2.49 0 0 0-2.5 2.5 2.49 2.49 0 0 0 2.5 2.5M344.7 179.8v3.6M69.5 182.5v8.8h7.3M69.5 182.5h8.3M76.3 190.4h-.6v1.8h.6M76.6 190.3v2M76.8 190.3h-.5v2h.5M76.8 190.6h19.7M77.4 188v.9h.6"/>
<path d="M77.4 188h.8M77.8 186.8h.4v1.2M77.8 186.8v.3M77.8 189.2v.9h-1M77.8 189.9h-1v2.6h19.7M77.8 188.9v.3M77.8 189.2h.4M78 187.1h-.6v.9M78 192.5h.2M78.2 188v1.1M78.2 187h-.2v2h18.5v2M78.2 190.6h.1"/>
<path d="M78.2 189.1v1.5M78.2 190.5v.2M78.2 189.1h18.3M96.5 191v1.5M96.5 192.5h2.3M96.5 191h2.3M98.8 192.8l.2 .5M98.8 192.8h19.7M99 193.3h3.8M102.9 192.8v.4M102.9 193.2l-.1 .1M102.9 193.2l15.6 .1"/>
<path d="M118.5 195.1h4M118.7 195.5h3.6M121.7 198.6h2.3M122 199.5l.9 1.4M122.5 195.5h65.1M122.5 191.1h66.1M122.5 190.8h66.4M122.5 195.3l-.2 .2M122.9 198.6v2.3M123.7 199.5l-.8 1.4M130 182.5h31.4M130.8 192.9l.1 1.8"/>
<path d="M130.9 194.7l.2 .6h-.3zM130.9 194.7l.6 6.7h-24.2M131.7 182.5l.6-.2v.3zM155.3 180.6l.8 1.4M157 180.6l-.9 1.4M186.7 192.9l2 6.5M187 192.8l2 6.5M190.7 188.8l-4 4M191 189l-4 4M196.7 192.9l2 6.5M197 192.8l2 6.5M197.6 195.5h72.8"/>
<path d="M198.6 191.1h68M198.9 190.8h67.7M200.7 188.8l-4 4M201 189l-4 4M244 181.9l.6-.3a1.18 1.18 0 0 1 1.4 .6 .81 .81 0 0 1-.7 1.1h-.7a.82 .82 0 0 1-.8-.5 .82 .82 0 0 1 .2-.9zM244.1 182.5h1.7M244.9 194.7l.1 .6h-.2zM244.9 194.7l-.1 6.7h22.6M244.9 181.6v1.7M244.9 193.8h31.6M244.9 192.9v1.8M258.3 198.6h2.2"/>
<path d="M258.6 199.5l.8 1.4M259.4 198.6v2.3M260.2 199.5l-.8 1.4M266.6 195.3h3.8M270.4 195.3v.2M270.4 195.3h.2M270.6 195.3l-.2 .2M274.3 193.2h.3l-.1 .6zM274.5 183.8v10M277.6 195.5h.2l-.1 .6zM277.7 183.8v12.3M279.7 196.1h-81.9"/>
<path d="M336.7 183.4h8M338.6 187.8h.3l-.2 .6zM338.7 183.4l.2 .6h-.3zM338.7 183.4v7M342.7 181.8l.6-.2v.4zM342.7 181.8h4.9M344.1 181.6l.6 .2-.6 .2zM344.7 183.4a2.49 2.49 0 0 1 2.5 2.5 2.49 2.49 0 0 1-2.5 2.5h-8M356.8 183.8h10.2M110.4 201.8l-1.1 2.8M248.7 201.8l-1.2 2.8M4 245.2h123v47.8"/>
<path d="M4 253.7h123M4 259.4h123M52.4 245.2v47.8M83.5 253.7v5.7M104.7 253.7v5.7M216 253h200M216 248h65M216 258h65M228.6 243v15M255.2 243v15M281 243v50M296 243v30"/>
<path d="M346 243v30M361 243v30M381 253v20M392 253v20M416 243h-200v50M4 265h123M4 270.6h123M4 276.2h123M84.9 279.3h1.3M85.5 278.6v1.3M216 278h65M216 273h200"/>
<path d="M216 263h165M216 268h65M231 263v15M256 263v15M311 273v20M393.4 260.5l9-2.5v10l-9-2.5zM4 281.8h123M4 287.4h123M83.5 287.4v5.6M84.9 280.6h1.3M104.7 287.4v5.6M267.4 287.2h1.2"/>
<path d="M267.4 286h1.2M268 285.5v1.1"/>
<circle cx="110.7" cy="45.8" r="1.12"/>
<circle cx="110.7" cy="45.8" r="1.17"/>
<circle cx="124.3" cy="49.9" r=".95"/>
<circle cx="124.3" cy="59.9" r="1"/>
<circle cx="124.4" cy="59.9" r=".95"/>
<circle cx="124.4" cy="49.9" r="1"/>
<circle cx="130.9" cy="43.6" r=".89"/>
<circle cx="141.4" cy="44.1" r="1.01"/>
<circle cx="141.4" cy="44.1" r=".83"/>
<circle cx="147.7" cy="44.1" r="1.12"/>
<circle cx="147.7" cy="44.1" r="1.16"/>
<circle cx="153.8" cy="44.1" r=".42"/>
<circle cx="153.8" cy="44.1" r=".84"/>
<circle cx="153.9" cy="44.1" r=".99"/>
<circle cx="160" cy="44.1" r="1.12"/>
<circle cx="160" cy="44.1" r="1.16"/>
<circle cx="166.3" cy="44.1" r="1"/>
<circle cx="166.4" cy="44.1" r=".82"/>
<circle cx="228.3" cy="43.6" r=".89"/>
<circle cx="244.9" cy="43.6" r=".9"/>
<circle cx="264.8" cy="49.9" r=".94"/>
<circle cx="264.8" cy="59.9" r=".99"/>
<circle cx="264.8" cy="59.9" r=".96"/>
<circle cx="264.8" cy="49.9" r="1"/>
<circle cx="110.7" cy="64.1" r="1.12"/>
<circle cx="110.7" cy="64.1" r="1.17"/>
<circle cx="130.9" cy="66.3" r=".9"/>
<circle cx="141.4" cy="65.8" r="1.01"/>
<circle cx="141.4" cy="65.8" r=".83"/>
<circle cx="147.7" cy="65.8" r="1.12"/>
<circle cx="147.7" cy="65.8" r="1.14"/>
<circle cx="153.8" cy="65.8" r=".42"/>
<circle cx="153.8" cy="65.8" r=".84"/>
<circle cx="153.9" cy="65.8" r=".99"/>
<circle cx="160" cy="65.8" r="1.12"/>
<circle cx="160" cy="65.8" r="1.14"/>
<circle cx="164.6" cy="73.1" r="1"/>
<circle cx="166.3" cy="65.8" r="1"/>
<circle cx="166.4" cy="65.8" r=".82"/>
<circle cx="228.3" cy="66.3" r=".9"/>
<circle cx="236.1" cy="69.1" r=".85"/>
<circle cx="236.1" cy="69.1" r=".9"/>
<circle cx="124.2" cy="115.8" r=".95"/>
<circle cx="124.2" cy="115.8" r="1.01"/>
<circle cx="145.5" cy="110.6" r=".89"/>
<circle cx="145.5" cy="110.5" r=".86"/>
<circle cx="145.5" cy="110.6" r="1.01"/>
<circle cx="149.7" cy="107.4" r=".91"/>
<circle cx="149.7" cy="107.4" r=".34"/>
<circle cx="149.7" cy="107.4" r="1"/>
<circle cx="152.5" cy="107.4" r=".9"/>
<circle cx="152.5" cy="107.4" r=".86"/>
<circle cx="155.2" cy="107.4" r=".9"/>
<circle cx="155.2" cy="107.4" r=".86"/>
<circle cx="162.8" cy="110.6" r="1"/>
<circle cx="162.8" cy="110.6" r=".87"/>
<circle cx="162.9" cy="110.5" r=".9"/>
<circle cx="236.3" cy="110.6" r="1"/>
<circle cx="236.3" cy="110.6" r=".86"/>
<circle cx="236.3" cy="110.6" r=".9"/>
<circle cx="243.6" cy="110.6" r="1"/>
<circle cx="243.6" cy="110.6" r=".87"/>
<circle cx="243.6" cy="110.5" r=".9"/>
<circle cx="264.9" cy="115.8" r="1"/>
<circle cx="264.9" cy="115.8" r=".95"/>
<circle cx="334.2" cy="120.1" r="1.49"/>
<circle cx="334.2" cy="120.1" r="1.32"/>
<circle cx="334.2" cy="127.6" r="1.5"/>
<circle cx="334.2" cy="120.1" r="1.14"/>
<circle cx="334.2" cy="127.6" r="1.14"/>
<circle cx="334.2" cy="127.6" r="1.33"/>
<circle cx="334.2" cy="120.1" r="1.17"/>
<circle cx="334.2" cy="127.6" r="1.17"/>
<circle cx="356.2" cy="120.1" r="1.33"/>
<circle cx="356.2" cy="127.6" r="1.17"/>
<circle cx="356.2" cy="120.1" r="1.13"/>
<circle cx="356.2" cy="127.6" r="1.13"/>
<circle cx="356.2" cy="127.6" r="1.34"/>
<circle cx="356.2" cy="120.1" r="1.49"/>
<circle cx="356.2" cy="127.6" r="1.5"/>
<circle cx="130.9" cy="171.1" r=".9"/>
<circle cx="145.3" cy="168.3" r=".43"/>
<circle cx="153" cy="168.3" r=".4"/>
<circle cx="155.4" cy="168.3" r=".41"/>
<circle cx="163" cy="168.3" r=".43"/>
<circle cx="164.2" cy="171.1" r=".91"/>
<circle cx="228.3" cy="171.1" r=".9"/>
<circle cx="236.1" cy="168.4" r=".41"/>
<circle cx="243.8" cy="168.3" r=".43"/>
<circle cx="244.9" cy="171.2" r=".91"/>
<circle cx="130.8" cy="182.5" r=".84"/>
<circle cx="130.9" cy="193.8" r=".89"/>
<circle cx="142.5" cy="180.7" r=".99"/>
<circle cx="164.2" cy="182.5" r=".84"/>
<circle cx="164.2" cy="193.8" r=".9"/>
<circle cx="228.3" cy="193.8" r=".89"/>
<circle cx="244.6" cy="182.5" r="2.42"/>
<circle cx="244.9" cy="193.8" r=".9"/>
<circle cx="109.8" cy="203.2" r=".99"/>
<circle cx="248.1" cy="203.2" r=".99"/>
</g>
<path d="M412.4 262.3a2.5 2.5 0 0 0-4.1-1.1 2.5 2.5 0 0 0 1 4.2 2.5 2.5 0 0 0 3.2-2.9l-.1-.2" fill="none" stroke="#000" stroke-width=".3" stroke-dasharray="30.5 1.3 1.3 1.3" stroke-dashoffset="24.5" stroke-linecap="butt"/>
<path d="M414.8 261.5a5 5 0 0 0-8.3-2 5 5 0 0 0 2.2 8.3 5 5 0 0 0 6.2-6l-.1-.3" fill="none" stroke="#000" stroke-width=".3" stroke-dasharray="30.5 1.3 1.3 1.3" stroke-dashoffset="16.7" stroke-linecap="butt"/>
<g fill="none" stroke="#000" stroke-width=".3" stroke-dasharray="6.3 1.3 1.3 1.3 5.1">
<path d="M188.8 38.1l2 6.4M198.8 38.1l2 6.4M190.8 44.5l-4 4M200.8 44.5l-4 4M186.8 65.3l2 6.5M190.8 61.3l-4 4M196.8 65.3l2 6.5M200.8 61.3l-4 4M188.8 105.8l2 4.9M190.8 110.7l-4 4M198.8 105.8l2 4.9M200.8 110.7l-4 4"/>
<path d="M186.8 128.5l2 4.9M190.8 124.5l-4 4M196.8 128.5l2 4.9M200.8 124.5l-4 4M188.8 165.6l2 6.4M190.8 172l-4 4M198.8 165.6l2 6.4M200.8 172l-4 4M186.8 192.9l2 6.4M190.8 188.9l-4 4M196.8 192.9l2 6.4M200.8 188.9l-4 4"/>
</g>
<path d="M186.8 48.5l4 12.8M196.8 48.5l4 12.8M186.8 176l4 12.9M196.8 176l4 12.9" fill="none" stroke="#000" stroke-width=".3" stroke-dasharray="6.3 1.3 1.3 1.3 5.1" stroke-dashoffset="4.1"/>
<path d="M186.8 114.7l4 9.8M196.8 114.7l4 9.8" fill="none" stroke="#000" stroke-width=".3" stroke-dasharray="6.3 1.3 1.3 1.3 5.1" stroke-dashoffset="5.5"/>
<path d="M345.2 116.4v15.5" fill="none" stroke="#000" stroke-width=".3" stroke-dasharray="30.5 1.3 1.3 1.3" stroke-dashoffset="24.6"/>
<path d="M244.1 182.5h-.8M244.9 183.3v.8M244.9 181.6v-.8M245.8 182.5h.8" fill="none" stroke="#000" stroke-width=".3" stroke-dasharray="30.5 1.3 1.3 1.3"/>
<path d="M410 255.7v14.9" fill="none" stroke="#000" stroke-width=".3" stroke-dasharray="30.5 1.3 1.3 1.3" stroke-dashoffset="25"/>
<path d="M403.4 263l12.6-.1" fill="none" stroke="#000" stroke-width=".3" stroke-dasharray="30.5 1.3 1.3 1.3" stroke-dashoffset="26.1"/>
<path d="M216 248v5" fill="none" stroke="#000" stroke-width=".3" stroke-dasharray="30.5 1.3 1.3 1.3" stroke-dashoffset="29.9"/>
<path d="M128 65.8v-21.7M153.9 65.8v-21.7M234.6 65.8v-21.7M260.4 65.8v-21.7" fill="none" stroke="#f00" stroke-width=".3" stroke-dasharray="30.5 1.3 1.3 1.3" stroke-dashoffset="21.6"/>
<g fill="#000">
<path d="M331 128.6l.6 .2-.6 .1z"/>
<path d="M153.2 31.1l.6 .2-.6 .1zM98.8 31.3l.6-.2v.3zM270 35.3l.6 .1-.6 .2zM260.4 35.4l.6-.1v.3zM234 31.1l.6 .2-.6 .1zM153.8 31.3l.6-.2v.3zM344.6 132.7l.6 .2-.6 .1zM331.6 132.9l.6-.2v.3zM270 164.1l.6 .1-.6 .2zM244.9 164.2l.6-.1v.3zM344.1 181.6l.6 .2-.6 .2zM342.7 181.8l.6-.2v.4z"/>
<path d="M173.7 44.1l.1 .6h-.2zM173.6 65.2h.2l-.1 .6zM274.5 171.2l.1 .6h-.3zM274.3 193.2h.3l-.1 .6zM277.7 168.8l.1 .6h-.2zM277.6 195.5h.2l-.1 .6zM338.7 183.4l.2 .6h-.3zM338.6 187.8h.3l-.2 .6z"/>
<path d="M98.8 100.4l.6-.1v.2zM270 100.3l.6 .1-.6 .1zM141.4 39.1l.6-.2v.3zM165.8 38.9l.6 .2-.6 .1zM131.3 35.4l.6-.1v.3zM175.8 35.3l.6 .1-.6 .2zM141.4 66.6l-.2 .6h.3zM153.9 66.6l-.2 .6h.4zM98.8 35.4l.6-.1v.3zM127.4 35.3l.6 .1-.6 .2zM345.2 132.9l.6-.2v.3zM358.3 132.7l.6 .2-.6 .1zM98.8 164.2l.6-.1v.3zM130.2 164.1l.6 .1-.6 .2zM130.9 194.7l-.1 .6h.3zM244.9 194.7l-.1 .6h.2zM131.7 182.5l.6 .1v-.3z"/>
<path d="M365.8 129.6h.3l-.2 .6zM365.9 104.2l.2 .6h-.3z"/>
<path d="M130.8 164.2l.6-.1v.3zM163.6 164.1l.6 .1-.6 .2z"/>
<path d="M164.2 164.2l.6-.1v.3zM227.6 164.1l.6 .1-.6 .2z"/>
<path d="M228.2 164.2l.6-.1v.3zM244.3 164.1l.6 .1-.6 .2z"/>
</g>
<g font-size="6.3">
<text x="282.1" y="250.3">名称</text>
<text x="347.1" y="250.3">图号</text>
<text x="282.1" y="260.3">材质</text>
<text x="347.1" y="260.3">质量</text>
<text x="383.3" y="262.1">视</text>
<text x="383.3" y="269.9">图</text>
<text x="282.1" y="270.3">版次</text>
<text x="347.1" y="270.3">比例</text>
</g>
<g font-size="4.2">
<text x="4.8" y="237.6">注意：1.行走平行度（正面+侧面），450行程内，≤±0.03mm，1000行程内，≤±0.05mm。</text>
<text x="12.2" y="243.3">2.本体形变，450行程内，≤±0.03mm，1000行程内，≤±0.05mm。</text>
<text x="18.6" y="251.3">型号/规格</text>
<text x="70.6" y="251.3">GTH8-650-BC-M20-C4</text>
<text x="301.9" y="249.5">GTH8-650-BC-M20-C4</text>
<text x="14.4" y="258.3">螺杆型号/规格</text>
<text x="19.7" y="263.9">有效行程</text>
<text x="63.7" y="258.3">1605</text>
<text x="86.5" y="263.9">650</text>
<text x="89.9" y="258.3">1610</text>
<text x="111.7" y="258.3">1620</text>
<text x="19.7" y="269.5">精度等级</text>
<text x="87.6" y="269.5">C7</text>
<text x="259" y="267">2022/9/23</text>
<text x="19.7" y="275.2">马达容量</text>
<text x="70.6" y="275.2">200/400W（无刹车）</text>
<text x="15.4" y="280.8">重复定位精度</text>
<text x="86.7" y="280.8">0.02</text>
<text x="9.1" y="286.4">感应开关方式及数量</text>
<text x="72.7" y="286.4">外挂型三只（C4）</text>
<text x="15.5" y="292">建议最快速度</text>
<text x="60.5" y="292">250MM/S</text>
<text x="86.7" y="292">500MM/S</text>
<text x="106.4" y="292">1000MMM/S</text>
</g>
<g font-size="4.1">
<text x="248.1" y="184">I</text>
<text x="360.9" y="182.7">I</text>
<text x="356.8" y="187.9">1 : 1</text>
</g>
<g font-size="3.5">
<text x="108.2" y="32.5">165 滑台原点位置</text>
<text x="186.7" y="32.5">650 有效行程</text>
<text x="59.9" y="36.7">87.50 滑台极限位置 1</text>
<text x="155.8" y="36.7">135</text>
<text x="156.7" y="40.3">75</text>
<text x="272.4" y="36.7">30.50 滑台极限位置 1</text>
<text x="175" y="56.3" transform="rotate(-90 175 56.3)">65</text>
<text x="120.3" y="74.4">4 x M6 贯穿</text>
<text x="155.8" y="74.4">2 x</text>
<text x="167.5" y="74.4">5</text>
<text x="175.9" y="74.4">8</text>
<text x="185.5" y="101.6">923</text>
<text x="367.2" y="119.8" transform="rotate(-90 367.2 119.8)">78</text>
<text x="315" y="128.1">基准面</text>
<text x="334.3" y="134.1">40.70</text>
<text x="350.9" y="134.1">41</text>
<text x="116.8" y="165.5">96</text>
<text x="143.4" y="165.5">100</text>
<text x="193.3" y="165.5">600</text>
<text x="234.1" y="165.5">50</text>
<text x="255.1" y="165.5">77</text>
<text x="133.7" y="182">2 x</text>
<text x="145.2" y="182">5 H7</text>
<text x="159.1" y="182">4</text>
<text x="275.8" y="183.8" transform="rotate(-90 275.8 183.8)">68</text>
<text x="279" y="183.8" transform="rotate(-90 279 183.8)">82</text>
<text x="347.7" y="183.1">2</text>
<text x="107.3" y="200.9">14 x M6</text>
<text x="125.7" y="200.9">15</text>
<text x="247.4" y="200.9">4 x M6</text>
<text x="262.2" y="200.9">15</text>
<text x="338.3" y="201" transform="rotate(-90 338.3 201)">+0.012</text>
<text x="341.8" y="199.2" transform="rotate(-90 341.8 199.2)">0</text>
<text x="112.5" y="204.4">5.40 贯穿</text>
<text x="250.8" y="204.4">5.40 贯穿</text>
<text x="341.8" y="204.5" transform="rotate(-90 341.8 204.5)">5</text>
<text x="221.4" y="246.8">1</text>
<text x="221.4" y="251.8">2</text>
<text x="218.8" y="256.8">序号</text>
<text x="232.2" y="256.8">修 订 版 次</text>
<text x="257.5" y="256.8">设计变更编号</text>
<text x="228.2" y="261.8">设</text>
<text x="240.1" y="261.8">计</text>
<text x="252" y="261.8">变</text>
<text x="263.9" y="261.8">更</text>
<text x="219.1" y="266.7">设 计</text>
<text x="368.3" y="269.3">1:3</text>
<text x="219.1" y="271.7">校 核</text>
<text x="219.1" y="276.7">批 准</text>
<text x="222.9" y="282.7">技术要求：</text>
<text x="231.8" y="287.3">1、未标注公差全部 0.1</text>
<text x="231.7" y="291.8">2、未标注倒角全部C0.3</text>
</g>
</svg>
